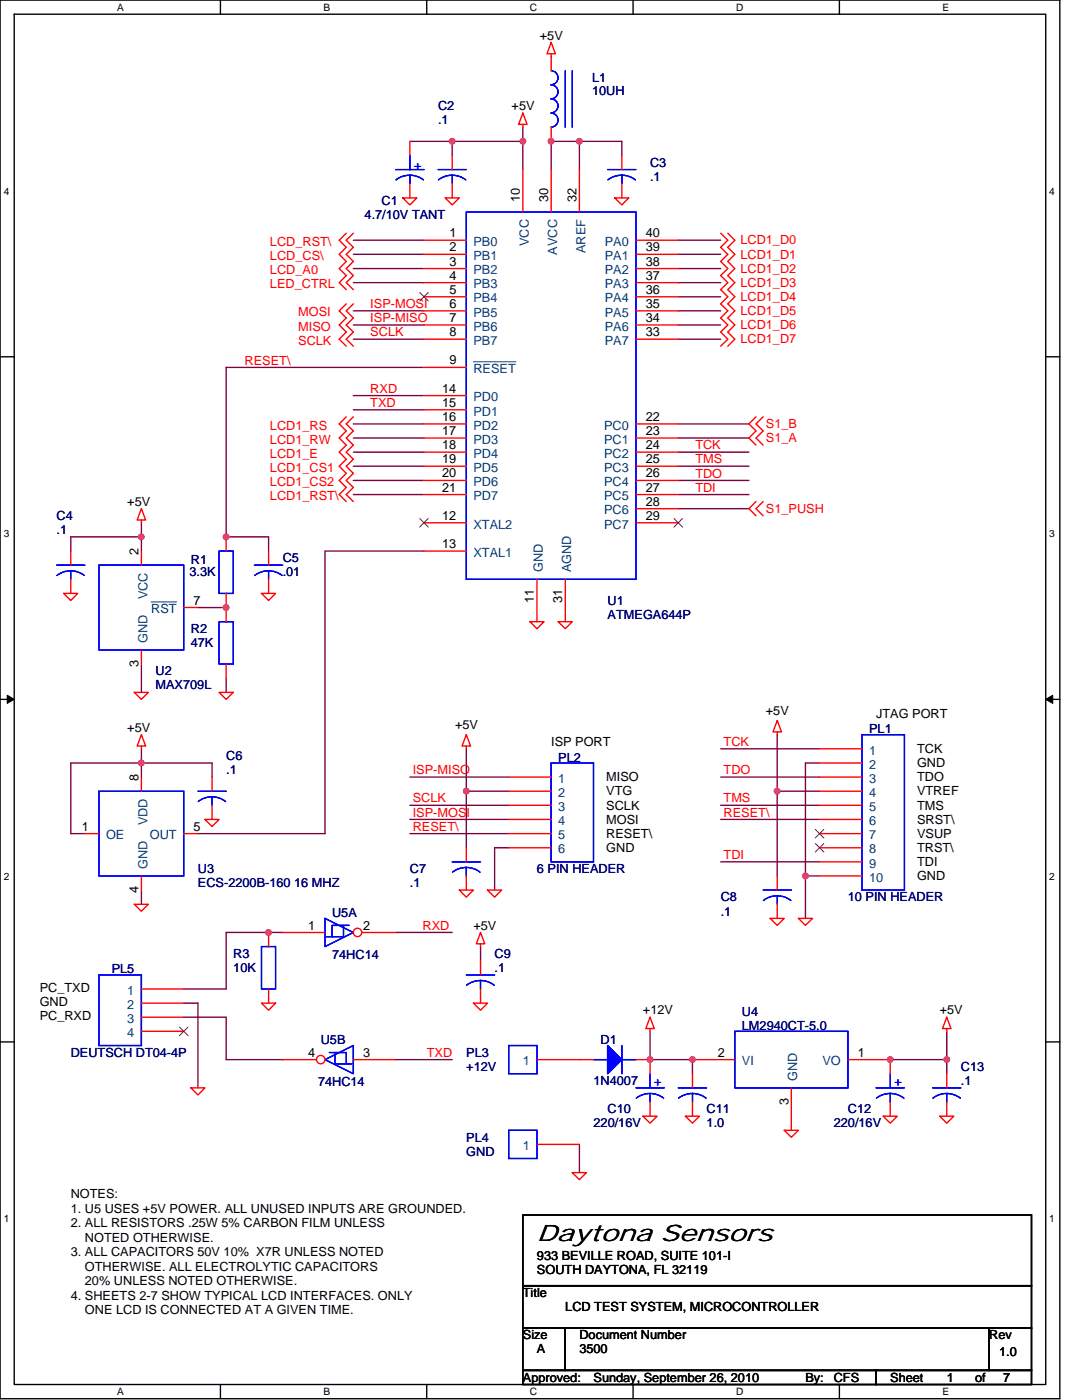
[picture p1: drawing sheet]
<svg xmlns="http://www.w3.org/2000/svg" width="216mm" height="279mm" viewBox="0 0 216 279" stroke-linecap="round" stroke-linejoin="round" font-family="sans-serif">
<path d="M0 0h211.5v279.1h-211.5zM2.8 2.8h205.9v273.5h-205.9z" fill="none" stroke="#000" stroke-width=".28"/>
<g fill="#fff">
<path d="M23.4 .3h1.4v2.3h-1.4z"/>
<path d="M23.4 276.6h1.4v2.3h-1.4z"/>
</g>
<path d="M44 0v2.8M44 276.3v2.8" fill="none" stroke="#000" stroke-width=".28"/>
<g fill="#fff">
<path d="M64.6 .3h1.3v2.3h-1.3z"/>
<path d="M64.6 276.6h1.3v2.3h-1.3z"/>
</g>
<path d="M85.2 0v2.8M85.2 276.3v2.8" fill="none" stroke="#000" stroke-width=".28"/>
<g fill="#fff">
<path d="M105.7 .3h1.5v2.3h-1.5z"/>
<path d="M105.7 276.6h1.5v2.3h-1.5z"/>
</g>
<path d="M126.3 0v2.8M126.3 276.3v2.8" fill="none" stroke="#000" stroke-width=".28"/>
<g fill="#fff">
<path d="M146.9 .3h1.5v2.3h-1.5z"/>
<path d="M146.9 276.6h1.5v2.3h-1.5z"/>
</g>
<path d="M167.5 0v2.8M167.5 276.3v2.8" fill="none" stroke="#000" stroke-width=".28"/>
<g fill="#fff">
<path d="M188.1 .3h1.3v2.3h-1.3z"/>
<path d="M188.1 276.6h1.3v2.3h-1.3z"/>
<path d="M.7 37h1.2v2.3h-1.2z"/>
<path d="M209.4 37h1.1v2.3h-1.1z"/>
<path d="M.7 105.4h1.2v2.3h-1.2z"/>
<path d="M209.4 105.4h1.1v2.3h-1.1z"/>
</g>
<path d="M0 71.2h2.8M208.7 71.2h2.8" fill="none" stroke="#000" stroke-width=".28"/>
<g fill="#fff">
<path d="M.7 173.8h1.2v2.2h-1.2z"/>
<path d="M209.4 173.8h1.1v2.2h-1.1z"/>
</g>
<path d="M0 139.6h2.8M208.7 139.6h2.8" fill="none" stroke="#000" stroke-width=".28"/>
<path d="M1.4 138.7l1.4 .9-1.4 .8zM208.7 139.6l1.4-.9v1.7z" fill="#000" stroke="#000" stroke-width=".2"/>
<g fill="#fff">
<path d="M.7 242.1h1.2v2.3h-1.2z"/>
<path d="M209.4 242.1h1.1v2.3h-1.1z"/>
</g>
<path d="M0 207.9h2.8M208.7 207.9h2.8M104.3 242.5h101.5v14.1h-101.5zM104.3 256.6h101.5v8.4h-101.5zM104.3 265h8.5v8.5h-8.5zM104.3 273.5h70.5v2.8h-70.5zM112.8 265h84.6v8.5h-84.6zM174.8 273.5h31v2.8h-31zM197.4 265h8.4v8.5h-8.4z" fill="none" stroke="#000" stroke-width=".28"/>
<g fill="none" stroke="#800040" stroke-width=".28">
<path d="M81.8 28.2h8.4M90.2 28.2h14.1M90.2 28.2v2.8M104.3 28.2v5.6M104.3 25.4v2.8M110 33.8v-5.6h5.6v5.6M115.6 28.2h8.5v2.8M70.5 47.9h14.1M70.5 50.8h14.1M70.5 53.6h14.1M70.5 56.4h14.1M135.3 47.9h8.5"/>
<path d="M135.3 50.8h8.5M135.3 53.6h8.5M135.3 56.4h8.5M135.3 59.2h8.5M70.5 67.7h14.1M70.5 62h14.1M70.5 64.9h14.1M70.5 79h14.1M84.6 73.3h-39.5v33.8h8.5v2.9M135.3 62h8.5M135.3 64.9h8.5M135.3 67.7h8.5"/>
<path d="M70.5 81.8h14.1M70.5 93h14.1M70.5 84.6h14.1M70.5 87.4h14.1M70.5 90.2h14.1M70.5 95.9h14.1M70.5 98.7h14.1M135.3 93h14.1M135.3 95.9h14.1M135.3 98.7h14.1M135.3 90.2h14.1M135.3 87.4h14.1"/>
<path d="M135.3 84.6h14.1M28.2 107.1h-14.1v2.9M28.2 104.3v2.8M28.2 107.1v2.9M84.6 110h-19.7v56.4h-25.4M135.3 101.5h14.1M28.2 132.5v5.7M39.5 121.2h5.6M45.1 135.3v2.9M28.2 152.3h14.1v2.8M28.2 152.3h-14.1v14.1h2.8M28.2 149.4v2.9"/>
<path d="M28.2 152.3v2.8M81.8 155.1h19.7M93 149.4v8.5h8.5M93 157.9v11.3M143.8 149.4h19.7M143.8 155.1h19.7M155.1 146.6v11.3M155.1 157.9v16.9M155.1 157.9h8.4M163.5 152.3h-2.8v22.5M28.2 177.6v2.9M81.8 160.7h19.7"/>
<path d="M81.8 163.5h19.7M81.8 166.4h19.7M101.5 169.2h-2.8v8.4M143.8 160.7h19.7M143.8 163.5h19.7M143.8 172h19.7M160.7 174.8v8.5M160.7 174.8h2.8M56.4 186.1h-11.3v11.3h-8.4M79 186.1h11.2M95.9 188.9v2.8M36.7 200.2h2.8v16.9"/>
<path d="M36.7 203h8.4v8.5h11.3M79 211.5h11.2M129.7 205.8v5.7h8.5v2.8M177.6 211.5h11.3M188.9 205.8v5.7M188.9 211.5v2.8M115.6 228.4v5.6"/>
</g>
<g fill="#f0f" stroke="#f0f" stroke-width=".28">
<circle cx="28.2" cy="107.1" r=".55"/>
<circle cx="45.1" cy="121.2" r=".56"/>
<circle cx="115.6" cy="28.2" r=".56"/>
<circle cx="110" cy="28.2" r=".55"/>
<circle cx="45.1" cy="107.1" r=".56"/>
<circle cx="104.3" cy="28.2" r=".55"/>
<circle cx="90.2" cy="28.2" r=".55"/>
<circle cx="28.2" cy="152.2" r=".55"/>
<circle cx="138.2" cy="211.5" r=".55"/>
<circle cx="188.9" cy="211.5" r=".55"/>
<circle cx="177.6" cy="211.5" r=".55"/>
<circle cx="129.7" cy="211.5" r=".56"/>
<circle cx="93" cy="157.9" r=".56"/>
<circle cx="160.7" cy="174.8" r=".55"/>
<circle cx="155.1" cy="157.9" r=".56"/>
<circle cx="53.6" cy="186.1" r=".56"/>
</g>
<g fill="none" stroke="#f00" stroke-width=".28">
<path d="M110 8.5l.8 2.2h-1.7zM110 10.7v.6M80.4 39.5h2.8l-1.4 1.4zM88.8 39.5h2.9l-1.5 1.4zM104.3 22.6l.9 2.2h-1.7zM104.3 24.8v.6M122.7 39.5h2.8l-1.4 1.4zM69.1 46.5l-1.4 1.4 1.4 1.5-1.4 1.4 1.4 1.4-1.4 1.4 1.4 1.4-1.4 1.4 1.4 1.4M70.5 46.5l-1.4 1.4 1.4 1.5-1.4 1.4 1.4 1.4-1.4 1.4 1.4 1.4-1.4 1.4 1.4 1.4M143.8 46.5l1.4 1.4-1.4 1.5 1.4 1.4-1.4 1.4 1.4 1.4-1.4 1.4 1.4 1.4-1.4 1.4 1.4 1.4-1.4 1.4 1.4 1.4-1.4 1.5 1.4 1.4-1.4 1.4 1.4 1.4-1.4 1.4M145.2 46.5l1.4 1.4-1.4 1.5 1.4 1.4-1.4 1.4 1.4 1.4-1.4 1.4 1.4 1.4-1.4 1.4 1.4 1.4-1.4 1.4 1.4 1.4-1.4 1.5 1.4 1.4-1.4 1.4 1.4 1.4-1.4 1.4M69.1 60.6l-1.4 1.4 1.4 1.5-1.4 1.4 1.4 1.4-1.4 1.4 1.4 1.4"/>
<path d="M70.5 60.6l-1.4 1.4 1.4 1.5-1.4 1.4 1.4 1.4-1.4 1.4 1.4 1.4M69.1 83.2l-1.4 1.4 1.4 1.4-1.4 1.4 1.4 1.4-1.4 1.4 1.4 1.5-1.4 1.3 1.4 1.5-1.4 1.4 1.4 1.4-1.4 1.4 1.4 1.4M70.5 83.2l-1.4 1.4 1.4 1.4-1.4 1.4 1.4 1.4-1.4 1.4 1.4 1.5-1.4 1.3 1.4 1.5-1.4 1.4 1.4 1.4-1.4 1.4 1.4 1.4M150.9 83.2l-1.5 1.4 1.5 1.4-1.5 1.4 1.5 1.4M152.3 83.2l-1.4 1.4 1.4 1.4-1.4 1.4 1.4 1.4M12.7 118.4h2.8l-1.4 1.4zM28.2 101.5l.9 2.3h-1.7zM28.2 103.8v.5M52.2 118.4h2.8l-1.4 1.4zM150.9 100.1l-1.5 1.4 1.5 1.4M152.3 100.1l-1.4 1.4 1.4 1.4M26.8 138.2h2.8l-1.4 1.4z"/>
<path d="M43.7 138.2h2.8l-1.4 1.4zM45.1 121.2v2.9M45.1 132.5v2.8M105.7 124.1h2.9l-1.5 1.4zM111.4 124.1h2.8l-1.4 1.4zM28.2 146.6l.9 2.3h-1.7zM28.2 148.9v.5M93 146.6l.9 2.3h-1.7zM93 148.9v.5M101.5 155.1h8.5M101.5 157.9h8.5M155.1 143.8l.8 2.3h-1.7z"/>
<path d="M155.1 146.1v.5M40.9 163.5h2.8l-1.4 1.5zM91.7 177.6h2.8l-1.5 1.4zM93 169.2v2.8M93 174.8v2.8M97.3 177.6h2.8l-1.4 1.4zM101.5 160.7h8.5M101.5 163.5h8.5M101.5 166.4h8.5M101.5 169.2h8.5M26.8 180.5h2.8l-1.4 1.4zM56.4 186.1h8.5"/>
<path d="M95.9 186.1l.8 2.3h-1.7zM95.9 188.4v.5M95.9 191.7v2.9M95.9 197.4v2.8M153.7 183.3h2.8l-1.4 1.4zM159.3 183.3h2.8l-1.4 1.4zM38.1 217.1h2.8l-1.4 1.4zM52.2 200.2h2.8l-1.4 1.4zM94.5 200.2h2.8l-1.4 1.4zM115.6 211.5h2.8M126.9 211.5h2.8M129.7 203l.9 2.3h-1.7z"/>
<path d="M129.7 205.3v.5M188.9 203l.9 2.3h-1.7zM188.9 205.3v.5M114.2 234h2.8l-1.4 1.4zM128.3 222.8h2.8l-1.4 1.4zM136.8 222.8h2.8l-1.4 1.4zM156.5 225.6h2.8l-1.4 1.4zM176.2 222.8h2.8l-1.4 1.4zM187.5 222.8h2.8l-1.4 1.4z"/>
</g>
<g fill="none" stroke="#00f" stroke-width=".28">
<path d="M43.7 124.1h2.8v8.4h-2.8zM110 152.3h8.4v19.7h-8.4zM90.2 172h5.7M90.3 174.1l1.3-.7 1.4-.3 1.5 .3 1.3 .7M93 173.1v1.7M64.9 183.3l5.6 2.8-5.6 2.8zM68.5 184.7v2.2h-3.3M69.7 184.7h-3.4v2.2M93 194.6h5.7M93.1 196.6l1.3-.7 1.5-.2 1.4 .2 1.3 .7M95.9 195.7v1.7M118.4 211.5h2.8"/>
<path d="M124.1 208.7v5.6M124.1 211.5h2.8"/>
</g>
<g fill="#00f" stroke="#00f" stroke-width=".28">
<path d="M121.2 208.7l2.9 2.8-2.9 2.8z" fill-rule="evenodd"/>
<path d="M121.2 208.7l2.9 2.8-2.9 2.8z" fill-rule="evenodd"/>
</g>
<circle cx="71.3" cy="186.1" r=".84" fill="#fff" stroke="#f00" stroke-width=".28"/>
<g fill="none" stroke="#f00" stroke-width=".28">
<path d="M110 11.3v2.8M81.8 28.2v2.8M81.8 36.7v2.8M90.2 31v2.8M90.2 36.7v2.8M104.3 33.8v8.5M110 33.8v8.5M110 25.4v2.8M115.6 33.8v8.5M124.1 31v2.8M124.1 36.7v2.8M84.6 47.9h8.4"/>
<path d="M84.6 50.8h8.4M84.6 53.6h8.4M84.6 56.4h8.4M84.6 59.2h8.4M126.9 47.9h8.4M126.9 50.8h8.4M126.9 53.6h8.4M126.9 56.4h8.4M126.9 59.2h8.4M84.6 62h8.4M84.6 64.9h8.4M84.6 79h8.4"/>
<path d="M84.6 67.7h8.4M84.6 73.3h8.4M126.9 62h8.4M126.9 64.9h8.4M126.9 67.7h8.4M84.6 81.8h8.4M84.6 84.6h8.4M84.6 87.4h8.4M84.6 90.2h8.4M84.6 93h8.4M84.6 95.9h8.4M84.6 98.7h8.4"/>
<path d="M126.9 84.6h8.4M126.9 87.4h8.4M126.9 90.2h8.4M126.9 93h8.4M126.9 95.9h8.4M126.9 98.7h8.4M14.1 110v2.8M14.1 115.6v2.8M28.2 110v2.8M45.1 107.1v2.9M45.1 118.4v2.8M84.6 104.3h8.4"/>
<path d="M84.6 110h8.4M107.1 115.6v8.5M112.8 115.6v8.5M126.9 101.5h8.4M126.9 104.3h8.4M28.2 129.7v2.8M36.7 121.2h2.8M28.2 155.1v2.8M42.3 155.1v2.8M16.9 166.4h2.8M28.2 174.8v2.8M36.7 166.4h2.8"/>
<path d="M42.3 160.7v2.8M155.1 174.8v2.8M28.2 197.4h8.5M53.6 186.1v2.8M53.6 197.4v2.8M72.2 186.1h6.8M155.1 180.5v2.8M28.2 200.2h8.5M28.2 203h8.5M28.2 205.8h8.5M70.5 211.5h8.5M107.1 211.5h8.5"/>
<path d="M129.7 211.5v2.8M129.7 219.9v2.9M138.2 214.3v2.8M138.2 219.9v2.9M138.2 211.5h8.4M157.9 217.1v8.5M169.2 211.5h8.4M188.9 214.3v2.8M188.9 219.9v2.9M107.1 228.4h8.5"/>
</g>
<g fill="none" stroke="#00f" stroke-width=".28">
<path d="M110 14.1a1.4 1.4 0 0 1 1.4 1.4 1.42 1.42 0 0 1-1.4 1.4 1.43 1.43 0 0 1 1.4 1.4 1.44 1.44 0 0 1-1.4 1.4M110 19.7a1.4 1.4 0 0 1 1.4 1.5v-.1a1.44 1.44 0 0 1-1.4 1.4 1.42 1.42 0 0 1 1.4 1.5 1.42 1.42 0 0 1-1.4 1.4M112.8 14.1v11.3M114.2 14.1v11.3M79 33.8h5.6M79 35.9l1.3-.7 1.5-.2 1.4 .2 1.3 .7M81.8 35v1.7M81.8 31v2.8M87.4 33.8h5.6M87.5 35.9a4.5 4.5 0 0 1 5.4 0M90.2 35v1.7M121.2 33.8h5.7"/>
<path d="M121.3 35.9l1.3-.7 1.5-.2 1.4 .2 1.3 .7M124.1 35v1.7M93 42.3h33.9v73.3h-33.9zM11.3 112.8h5.6M11.4 114.9a4.5 4.5 0 0 1 5.4 0M14.1 113.9v1.7M19.7 112.8h17v16.9h-17zM43.7 110h2.8v8.4h-2.8zM19.7 157.9h17v16.9h-17zM39.5 157.9h5.6M39.6 160a4.5 4.5 0 0 1 5.4 0M42.3 159v1.7"/>
<path d="M152.3 177.6h5.6M152.3 179.7a4.5 4.5 0 0 1 5.5 0M155.1 178.8v1.7M19.7 194.6h8.5v14.1h-8.5zM52.2 188.9h2.8v8.5h-2.8zM64.9 211.5l5.6-2.8v5.6zM65.7 210.1h3.4v2.2M66.8 210.1v2.2h3.4M101.5 208.7h5.6v5.6h-5.6zM126.9 217.1h5.6M127 219.2a4.5 4.5 0 0 1 5.4 0M129.7 218.2v1.7"/>
<path d="M129.7 214.3v2.8M135.3 217.1h5.7M135.4 219.2l1.3-.7 1.5-.3 1.4 .3 1.3 .7M138.2 218.2v1.7M146.6 205.8h22.6v11.3h-22.6zM186.1 217.1h5.6M186.2 219.2a4.5 4.5 0 0 1 5.4 0M188.9 218.2v1.7M101.5 225.6h5.6v5.6h-5.6z"/>
</g>
<path d="M83.8 58.4l1.7 1.7M85.4 58.4l-1.7 1.7M83.8 103.5l1.7 1.7M85.4 103.5l-1.7 1.7M134.5 103.5l1.7 1.7M136.2 103.5l-1.7 1.7M35.8 205l1.7 1.7M37.5 205l-1.7 1.7" fill="none" stroke="#804000" stroke-width=".2"/>
<path d="M94.5 72.2h8.4M30.2 120.1h5" fill="none" stroke="#004080" stroke-width=".2"/>
<circle cx="64" cy="211.5" r=".84" fill="#fff" stroke="#f00" stroke-width=".28"/>
<g fill="none" stroke="#f00" stroke-width=".28">
<path d="M53.6 110v2.8M53.6 115.6v2.8M163.5 149.4h8.5M163.5 152.3h8.5M163.5 155.1h8.5M163.5 157.9h8.5M163.5 160.7h8.5M163.5 163.5h8.5M163.5 166.4h8.5M163.5 169.2h8.5M163.5 172h8.5M163.5 174.8h8.5"/>
<path d="M56.4 211.5h6.8M177.6 211.5v2.8M177.6 219.9v2.9"/>
</g>
<path d="M50.8 112.8h5.6M50.8 114.9l1.3-.7 1.5-.3 1.4 .3 1.3 .7M53.6 113.9v1.7M172 146.6h8.5v31h-8.5zM174.8 217.1h5.7M174.9 219.2l1.3-.7 1.4-.3 1.5 .3 1.3 .7M177.6 218.2v1.7M177.6 214.3v2.8" fill="none" stroke="#00f" stroke-width=".28"/>
<path d="M162.7 165.5l1.7 1.7M162.7 168.3l1.7 1.8M164.4 165.5l-1.7 1.7M164.4 168.3l-1.7 1.8" fill="none" stroke="#804000" stroke-width=".2"/>
<g fill="#f0f" stroke="#f0f" stroke-width=".28">
<circle cx="28.2" cy="107.1" r=".55"/>
<circle cx="45.1" cy="121.2" r=".56"/>
<circle cx="115.6" cy="28.2" r=".56"/>
<circle cx="110" cy="28.2" r=".55"/>
<circle cx="45.1" cy="107.1" r=".56"/>
<circle cx="104.3" cy="28.2" r=".55"/>
<circle cx="90.2" cy="28.2" r=".55"/>
<circle cx="28.2" cy="152.2" r=".55"/>
<circle cx="138.2" cy="211.5" r=".55"/>
<circle cx="188.9" cy="211.5" r=".55"/>
<circle cx="177.6" cy="211.5" r=".55"/>
<circle cx="129.7" cy="211.5" r=".56"/>
<circle cx="93" cy="157.9" r=".56"/>
<circle cx="160.7" cy="174.8" r=".55"/>
<circle cx="155.1" cy="157.9" r=".56"/>
<circle cx="53.6" cy="186.1" r=".56"/>
</g>
<text font-size="4.8" x="107.1" y="247.7">Daytona Sensors</text>
<g font-size="2.5">
<text x="107.7" y="7.9">+5V</text>
<text x="102.1" y="22">+5V</text>
<text x="103.7" y="40.3" transform="rotate(-90 103.7 40.3)">10</text>
<text x="109.4" y="40.3" transform="rotate(-90 109.4 40.3)">30</text>
<text x="115" y="40.3" transform="rotate(-90 115 40.3)">32</text>
<text x="89.7" y="47.3">1</text>
<text x="128.9" y="47.3">40</text>
<text x="89.7" y="50.2">2</text>
<text x="89.7" y="53">3</text>
<text x="128.9" y="50.2">39</text>
<text x="128.9" y="53">38</text>
<text x="89.7" y="55.8">4</text>
<text x="89.7" y="58.6">5</text>
<text x="128.9" y="55.8">37</text>
<text x="128.9" y="58.6">36</text>
<text x="89.7" y="61.4">6</text>
<text x="89.7" y="64.3">7</text>
<text x="128.9" y="61.4">35</text>
<text x="128.9" y="64.3">34</text>
<text x="89.7" y="67.1">8</text>
<text x="128.9" y="67.1">33</text>
<text x="89.7" y="72.7">9</text>
<text x="88.2" y="78.4">14</text>
<text x="88.2" y="81.2">15</text>
<text x="88.2" y="84">16</text>
<text x="88.2" y="86.8">17</text>
<text x="88.2" y="89.6">18</text>
<text x="128.9" y="84">22</text>
<text x="128.9" y="86.8">23</text>
<text x="128.9" y="89.6">24</text>
<text x="88.2" y="92.5">19</text>
<text x="88.2" y="95.3">20</text>
<text x="128.9" y="92.5">25</text>
<text x="128.9" y="95.3">26</text>
<text x="25.4" y="100.9">+5V</text>
<text x="88.2" y="98.1">21</text>
<text x="128.9" y="98.1">27</text>
<text x="128.9" y="100.9">28</text>
<text x="88.2" y="103.7">12</text>
<text x="128.9" y="103.7">29</text>
<text x="27.6" y="110.8" transform="rotate(-90 27.6 110.8)">2</text>
<text x="88.2" y="109.4">13</text>
<text x="38.6" y="120.7">7</text>
<text x="106.6" y="120.4" transform="rotate(-90 106.6 120.4)">11</text>
<text x="112.2" y="120.4" transform="rotate(-90 112.2 120.4)">31</text>
<text x="27.6" y="133.1" transform="rotate(-90 27.6 133.1)">3</text>
<text x="152.8" y="142.7">+5V</text>
<text x="174.8" y="143.2">JTAG PORT</text>
<text x="25.4" y="146">+5V</text>
<text x="90.8" y="145.5">+5V</text>
<text x="110" y="148.9">ISP PORT</text>
<text x="27.6" y="155.9" transform="rotate(-90 27.6 155.9)">8</text>
<text x="121" y="155.9">MISO</text>
<text x="183" y="153.1">GND</text>
<text x="183" y="150.3">TCK</text>
<text x="183" y="155.9">TDO</text>
<text x="121" y="158.7">VTG</text>
<text x="121" y="161.6">SCLK</text>
<text x="183" y="161.6">TMS</text>
<text x="183" y="158.7">VTREF</text>
<text x="16.4" y="165.8">1</text>
<text x="38.6" y="165.8">5</text>
<text x="121" y="167.2">RESET\</text>
<text x="121" y="164.4">MOSI</text>
<text x="183" y="164.4">SRST\</text>
<text x="183" y="167.2">VSUP</text>
<text x="121" y="170">GND</text>
<text x="183" y="172.8">TDI</text>
<text x="183" y="170">TRST\</text>
<text x="27.6" y="178.2" transform="rotate(-90 27.6 178.2)">4</text>
<text x="183" y="175.7">GND</text>
<text x="61.5" y="185.5">1</text>
<text x="72.5" y="185.5">2</text>
<text x="94.5" y="185.5">+5V</text>
<text x="7.9" y="197.9">PC_TXD</text>
<text x="7.9" y="200.7">GND</text>
<text x="7.9" y="203.6">PC_RXD</text>
<text x="128.3" y="202.4">+12V</text>
<text x="187.5" y="202.4">+5V</text>
<text x="61.5" y="210.9">4</text>
<text x="72.5" y="210.9">3</text>
<text x="143.2" y="210.9">2</text>
<text x="171.2" y="210.9">1</text>
<text x="157.3" y="220.5" transform="rotate(-90 157.3 220.5)">3</text>
<text x="14.1" y="239.1">NOTES:</text>
<text x="14.1" y="242">1. U5 USES +5V POWER. ALL UNUSED INPUTS ARE GROUNDED.</text>
<text x="14.1" y="244.9">2. ALL RESISTORS .25W 5% CARBON FILM UNLESS</text>
<text x="14.1" y="250.7">3. ALL CAPACITORS 50V 10% X7R UNLESS NOTED</text>
<text x="16.9" y="247.8">NOTED OTHERWISE.</text>
<text x="107.1" y="251.5">933 BEVILLE ROAD, SUITE 101-I</text>
<text x="16.9" y="253.6">OTHERWISE. ALL ELECTROLYTIC CAPACITORS</text>
<text x="16.9" y="256.5">20% UNLESS NOTED OTHERWISE.</text>
<text x="107.1" y="254.3">SOUTH DAYTONA, FL 32119</text>
<text x="14.1" y="259.4">4. SHEETS 2-7 SHOW TYPICAL LCD INTERFACES. ONLY</text>
<text x="16.9" y="262.3">ONE LCD IS CONNECTED AT A GIVEN TIME.</text>
<text x="104.3" y="258.8">Title</text>
<text x="112.8" y="261.6">LCD TEST SYSTEM, MICROCONTROLLER</text>
<text x="104.3" y="267.3">Size</text>
<text x="115.6" y="267.3">Document Number</text>
<text x="197.4" y="267.3">Rev</text>
<text x="104.3" y="275.7">Approved:</text>
<text x="107.1" y="270.1">A</text>
<text x="115.6" y="270.1">3500</text>
<text x="118.4" y="275.7">Sunday, September 26, 2010</text>
<text x="160.7" y="275.7">By:</text>
<text x="166.4" y="275.7">CFS</text>
<text x="177.6" y="275.7">Sheet</text>
<text x="188.9" y="275.7">1</text>
<text x="194.6" y="275.7">of</text>
<text x="199.3" y="270.7">1.0</text>
<text x="200.2" y="275.7">7</text>
</g>
<g font-size="2.5" fill="#000080">
<text x="118.2" y="16.4">L1</text>
<text x="87.4" y="22">C2</text>
<text x="118.2" y="18.9">10UH</text>
<text x="87.4" y="24.8">.1</text>
<text x="129.7" y="33.3">C3</text>
<text x="76.1" y="40.9">C1</text>
<text x="129.7" y="36.1">.1</text>
<text x="72.7" y="43.7">4.7/10V TANT</text>
<text x="11.3" y="103.8">C4</text>
<text x="11.3" y="106.6">.1</text>
<text x="38.1" y="112.5">R1</text>
<text x="56.4" y="112.2">C5</text>
<text x="37.8" y="115">3.3K</text>
<text x="56.4" y="115">.01</text>
<text x="121.2" y="120.7">U1</text>
<text x="121.2" y="123.5">ATMEGA644P</text>
<text x="38.1" y="126.3">R2</text>
<text x="38.1" y="129.1">47K</text>
<text x="31" y="134.8">U2</text>
<text x="31" y="137.6">MAX709L</text>
<text x="173.4" y="146.3">PL1</text>
<text x="45.1" y="151.7">C6</text>
<text x="45.1" y="154.5">.1</text>
<text x="111.4" y="152">PL2</text>
<text x="39.5" y="174.2">U3</text>
<text x="39.5" y="177.1">ECS-2200B-160 16 MHZ</text>
<text x="81.8" y="174.2">C7</text>
<text x="81.8" y="177.1">.1</text>
<text x="107.1" y="174.2">6 PIN HEADER</text>
<text x="143.8" y="179.9">C8</text>
<text x="169.2" y="179.9">10 PIN HEADER</text>
<text x="66.3" y="183">U5A</text>
<text x="143.8" y="182.7">.1</text>
<text x="46.5" y="191.2">R3</text>
<text x="66.3" y="191.5">74HC14</text>
<text x="98.7" y="191.2">C9</text>
<text x="22.3" y="194.3">PL5</text>
<text x="46.5" y="194">10K</text>
<text x="98.7" y="194">.1</text>
<text x="148" y="202.7">U4</text>
<text x="64" y="208.4">U5B</text>
<text x="119.8" y="208.4">D1</text>
<text x="148" y="205.5">LM2940CT-5.0</text>
<text x="14.1" y="210.9">DEUTSCH DT04-4P</text>
<text x="93" y="210.9">PL3</text>
<text x="93" y="213.7">+12V</text>
<text x="191.7" y="213.7">C13</text>
<text x="63.5" y="216.8">74HC14</text>
<text x="118.4" y="216.5">1N4007</text>
<text x="191.7" y="216.5">.1</text>
<text x="93" y="227.8">PL4</text>
<text x="118.4" y="225">220/16V</text>
<text x="121.2" y="222.2">C10</text>
<text x="141" y="222.2">C11</text>
<text x="141" y="225">1.0</text>
<text x="166.4" y="225">220/16V</text>
<text x="169.2" y="222.2">C12</text>
<text x="93" y="230.6">GND</text>
</g>
<g font-size="2.5" fill="#00f">
<text x="82.6" y="33.8">+</text>
<text x="130.6" y="216.8">+</text>
<text x="178.5" y="216.8">+</text>
</g>
<g font-size="2.5" fill="#f00">
<text x="53.9" y="49.1">LCD_RST\</text>
<text x="53.9" y="51.9">LCD_CS\</text>
<text x="147.7" y="48.8">LCD1_D0</text>
<text x="147.7" y="51.6">LCD1_D1</text>
<text x="53.9" y="54.7">LCD_A0</text>
<text x="53.9" y="57.5">LED_CTRL</text>
<text x="147.7" y="54.4">LCD1_D2</text>
<text x="147.7" y="57.2">LCD1_D3</text>
<text x="59.5" y="63.2">MOSI</text>
<text x="59.5" y="66">MISO</text>
<text x="73.9" y="61.5">ISP-MOSI</text>
<text x="73.9" y="64.3">ISP-MISO</text>
<text x="147.7" y="60">LCD1_D4</text>
<text x="147.7" y="62.9">LCD1_D5</text>
<text x="147.7" y="65.7">LCD1_D6</text>
<text x="59.5" y="68.8">SCLK</text>
<text x="73.9" y="67.1">SCLK</text>
<text x="147.7" y="68.5">LCD1_D7</text>
<text x="48.8" y="72.7">RESET\</text>
<text x="73.9" y="78.4">RXD</text>
<text x="73.9" y="81.2">TXD</text>
<text x="53.9" y="85.7">LCD1_RS</text>
<text x="53.9" y="88.5">LCD1_RW</text>
<text x="138.7" y="89.7">TCK</text>
<text x="152.8" y="88.2">S1_A</text>
<text x="152.8" y="85.4">S1_B</text>
<text x="53.9" y="91.4">LCD1_E</text>
<text x="53.9" y="94.2">LCD1_CS1</text>
<text x="138.7" y="92.5">TMS</text>
<text x="138.7" y="95.3">TDO</text>
<text x="53.9" y="97">LCD1_CS2</text>
<text x="53.9" y="99.8">LCD1_RST\</text>
<text x="138.7" y="98.1">TDI</text>
<text x="152.8" y="102.3">S1_PUSH</text>
<text x="144.4" y="148.9">TCK</text>
<text x="82.4" y="154.5">ISP-MISO</text>
<text x="144.4" y="154.5">TDO</text>
<text x="82.4" y="160.1">SCLK</text>
<text x="144.4" y="160.1">TMS</text>
<text x="82.4" y="163">ISP-MOSI</text>
<text x="82.4" y="165.8">RESET\</text>
<text x="144.4" y="163">RESET\</text>
<text x="144.4" y="171.4">TDI</text>
<text x="84.3" y="185.5">RXD</text>
<text x="85.2" y="210.9">TXD</text>
</g>
<g font-size="2.5" fill="#004080">
<text x="94.5" y="49.1">PB0</text>
<text x="94.5" y="51.9">PB1</text>
<text x="105.5" y="49.1" transform="rotate(-90 105.5 49.1)">VCC</text>
<text x="111.2" y="50.8" transform="rotate(-90 111.2 50.8)">AVCC</text>
<text x="116.8" y="50.5" transform="rotate(-90 116.8 50.5)">AREF</text>
<text x="120.7" y="49.1">PA0</text>
<text x="120.7" y="51.9">PA1</text>
<text x="94.5" y="54.7">PB2</text>
<text x="94.5" y="57.6">PB3</text>
<text x="120.7" y="54.7">PA2</text>
<text x="120.7" y="57.6">PA3</text>
<text x="94.5" y="60.4">PB4</text>
<text x="94.5" y="63.2">PB5</text>
<text x="94.5" y="66">PB6</text>
<text x="120.7" y="60.4">PA4</text>
<text x="120.7" y="63.2">PA5</text>
<text x="120.7" y="66">PA6</text>
<text x="94.5" y="68.8">PB7</text>
<text x="120.7" y="68.8">PA7</text>
<text x="94.5" y="74.5">RESET</text>
<text x="94.5" y="80.1">PD0</text>
<text x="94.5" y="82.9">PD1</text>
<text x="94.5" y="85.7">PD2</text>
<text x="94.5" y="88.6">PD3</text>
<text x="120.5" y="85.7">PC0</text>
<text x="120.5" y="88.6">PC1</text>
<text x="94.5" y="91.4">PD4</text>
<text x="94.5" y="94.2">PD5</text>
<text x="120.5" y="91.4">PC2</text>
<text x="120.5" y="94.2">PC3</text>
<text x="94.5" y="97">PD6</text>
<text x="94.5" y="99.8">PD7</text>
<text x="120.5" y="97">PC4</text>
<text x="120.5" y="99.8">PC5</text>
<text x="94.5" y="105.5">XTAL2</text>
<text x="120.5" y="102.7">PC6</text>
<text x="120.5" y="105.5">PC7</text>
<text x="94.5" y="111.1">XTAL1</text>
<text x="29.4" y="119.6" transform="rotate(-90 29.4 119.6)">VCC</text>
<text x="108.3" y="114.2" transform="rotate(-90 108.3 114.2)">GND</text>
<text x="114" y="114.2" transform="rotate(-90 114 114.2)">AGND</text>
<text x="30.2" y="122.4">RST</text>
<text x="29.4" y="128.3" transform="rotate(-90 29.4 128.3)">GND</text>
<text x="173.4" y="150.6">1</text>
<text x="173.4" y="153.4">2</text>
<text x="111.4" y="156.2">1</text>
<text x="111.4" y="159">2</text>
<text x="111.4" y="161.9">3</text>
<text x="173.4" y="156.2">3</text>
<text x="173.4" y="159">4</text>
<text x="173.4" y="161.9">5</text>
<text x="21.2" y="167.5">OE</text>
<text x="29.4" y="164.7" transform="rotate(-90 29.4 164.7)">VDD</text>
<text x="29.9" y="167.5">OUT</text>
<text x="111.4" y="164.7">4</text>
<text x="111.4" y="167.5">5</text>
<text x="173.4" y="164.7">6</text>
<text x="173.4" y="167.5">7</text>
<text x="29.4" y="173.4" transform="rotate(-90 29.4 173.4)">GND</text>
<text x="111.4" y="170.3">6</text>
<text x="173.4" y="170.3">8</text>
<text x="173.4" y="173.1">9</text>
<text x="173.4" y="176">10</text>
<text x="25.4" y="198.5">1</text>
<text x="25.4" y="201.3">2</text>
<text x="25.4" y="204.2">3</text>
<text x="25.4" y="207">4</text>
<text x="104.3" y="212.6">1</text>
<text x="148" y="212.6">VI</text>
<text x="159.1" y="215.7" transform="rotate(-90 159.1 215.7)">GND</text>
<text x="164.1" y="212.6">VO</text>
<text x="104.3" y="229.5">1</text>
</g>
<g font-size="2">
<text x="23.4" y="2.1">A</text>
<text x="64.6" y="2.1">B</text>
<text x="105.7" y="2.1">C</text>
<text x="146.9" y="2.1">D</text>
<text x="188.1" y="2.1">E</text>
<text x=".7" y="38.8">4</text>
<text x="209.4" y="38.8">4</text>
<text x=".7" y="107.2">3</text>
<text x="209.4" y="107.2">3</text>
<text x=".7" y="175.6">2</text>
<text x="209.4" y="175.6">2</text>
<text x=".7" y="243.9">1</text>
<text x="209.4" y="243.9">1</text>
<text x="23.4" y="278.4">A</text>
<text x="64.6" y="278.4">B</text>
<text x="105.7" y="278.4">C</text>
<text x="146.9" y="278.4">D</text>
<text x="188.1" y="278.4">E</text>
</g>
</svg>
